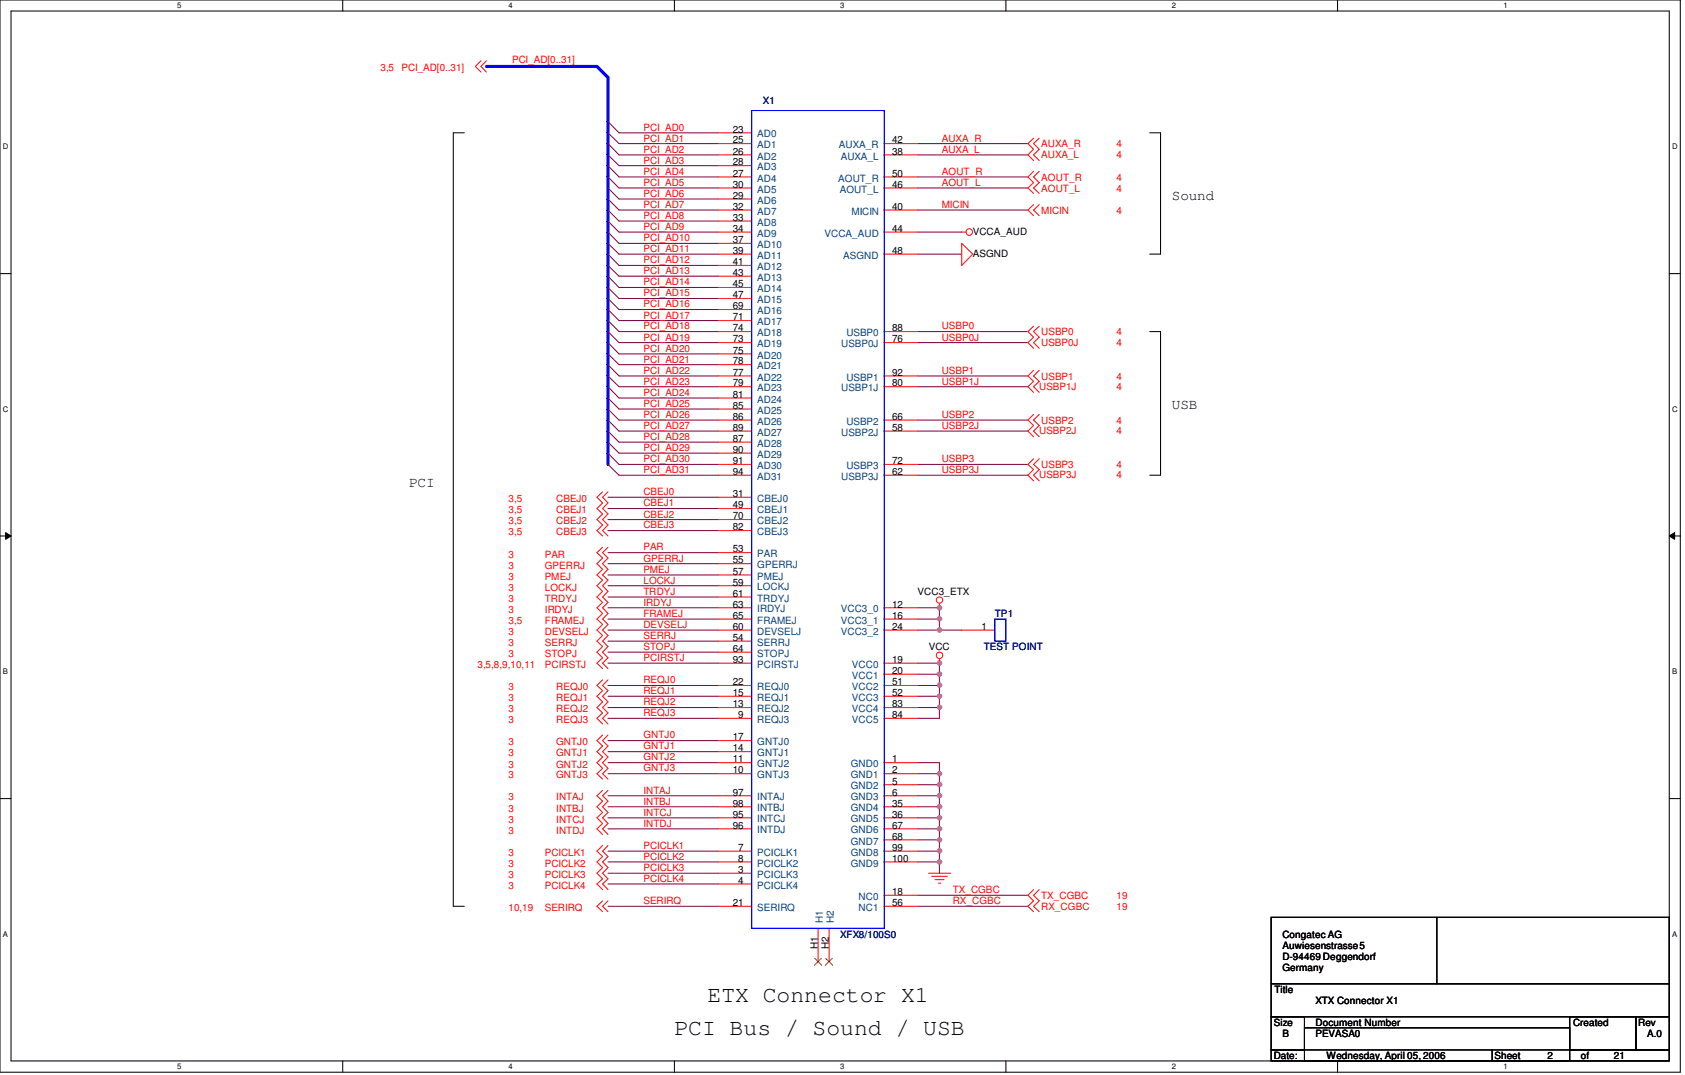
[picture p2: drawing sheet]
<svg xmlns="http://www.w3.org/2000/svg" width="278mm" height="177mm" viewBox="0 0 278 177" stroke-linecap="round" stroke-linejoin="round" font-family="sans-serif">
<g fill="none" stroke="#000" stroke-width=".17">
<path d="M0 0h277.3v177h-277.3zM56.6 0v1.8M111.3 0v1.8M166 0v1.8M220.7 0v1.8M1.8 1.8h273.7v173.3h-273.7zM0 45.2h1.8M275.5 45.2h1.8M0 88.5h1.8M.9 87.9l.9 .6-.9 .5zM275.5 88.5l.8-.6v1.1zM275.5 88.5h1.8"/>
<path d="M0 131.8h1.8M275.5 131.8h1.8M56.6 175.1v1.9M111.3 175.1v1.9M166 175.1v1.9M220.7 175.1v1.9"/>
</g>
<path d="M.9 87.9l.9 .6-.9 .5zM275.5 88.5l.8-.6v1.1z" fill="#000"/>
<g fill="none" stroke="#800040" stroke-width=".17">
<path d="M102.1 21.9h16.5M102.1 23.7h16.5M102.1 27.3h16.5M102.1 29.2h16.5M102.1 31h16.5M102.1 32.8h16.5M102.1 34.7h16.5M102.1 36.5h16.5M102.1 38.3h16.5M102.1 25.6h16.5M102.1 40.2h16.5M102.1 42h16.5"/>
<path d="M102.1 43.8h16.5M102.1 45.6h16.5M102.1 47.5h16.5M102.1 49.3h16.5M102.1 51.1h16.5M102.1 52.9h16.5M102.1 54.7h16.5M102.1 56.6h16.5M102.1 58.4h16.5M102.1 60.2h16.5M102.1 62.1h16.5M102.1 63.8h16.5"/>
<path d="M102.1 65.7h16.5M102.1 67.5h16.5M102.1 69.3h16.5M102.1 71.2h16.5M102.1 73h16.5M102.1 74.8h16.5M102.1 76.7h16.5M102.1 78.4h16.5M151.4 125.9h3.6v1.8"/>
</g>
<circle cx="155" cy="127.7" r=".36" fill="#f0f"/>
<circle cx="155" cy="127.7" r=".36" fill="none" stroke="#f0f" stroke-width=".17"/>
<path d="M151.4 127.7h3.6v1.8" fill="none" stroke="#800040" stroke-width=".17"/>
<circle cx="155" cy="129.5" r=".36" fill="#f0f"/>
<circle cx="155" cy="129.5" r=".36" fill="none" stroke="#f0f" stroke-width=".17"/>
<path d="M151.4 129.5h3.6M151.4 131.4h3.6M151.4 133.2h3.6M151.4 135h3.6M151.4 136.8h3.6" fill="none" stroke="#800040" stroke-width=".17"/>
<circle cx="155" cy="136.8" r=".36" fill="#f0f"/>
<circle cx="155" cy="136.8" r=".36" fill="none" stroke="#f0f" stroke-width=".17"/>
<path d="M151.4 138.6h3.6M155 129.5v1.9M151.4 140.5h3.6M151.4 142.3h3.6" fill="none" stroke="#800040" stroke-width=".17"/>
<circle cx="155" cy="131.3" r=".36" fill="#f0f"/>
<circle cx="155" cy="131.3" r=".36" fill="none" stroke="#f0f" stroke-width=".17"/>
<path d="M155 131.4v1.8" fill="none" stroke="#800040" stroke-width=".17"/>
<circle cx="155" cy="133.1" r=".36" fill="#f0f"/>
<circle cx="155" cy="133.1" r=".36" fill="none" stroke="#f0f" stroke-width=".17"/>
<path d="M155 133.2v1.8" fill="none" stroke="#800040" stroke-width=".17"/>
<circle cx="155" cy="135" r=".35" fill="#f0f"/>
<circle cx="155" cy="135" r=".35" fill="none" stroke="#f0f" stroke-width=".17"/>
<path d="M155 135v3.6" fill="none" stroke="#800040" stroke-width=".17"/>
<circle cx="155" cy="138.6" r=".35" fill="#f0f"/>
<circle cx="155" cy="138.6" r=".35" fill="none" stroke="#f0f" stroke-width=".17"/>
<path d="M155 138.6v1.9" fill="none" stroke="#800040" stroke-width=".17"/>
<circle cx="155" cy="140.4" r=".36" fill="#f0f"/>
<circle cx="155" cy="140.4" r=".36" fill="none" stroke="#f0f" stroke-width=".17"/>
<path d="M155 140.5v1.8" fill="none" stroke="#800040" stroke-width=".17"/>
<circle cx="155" cy="142.3" r=".35" fill="#f0f"/>
<circle cx="155" cy="142.3" r=".35" fill="none" stroke="#f0f" stroke-width=".17"/>
<g fill="none" stroke="#800040" stroke-width=".17">
<path d="M100.3 82.1h18.3M100.3 83.9h18.3M100.3 85.8h18.3M100.3 87.6h18.3M100.3 91.2h18.3M100.3 93h18.3M100.3 94.9h18.3M100.3 96.7h18.3M100.3 98.5h18.3M100.3 100.3h18.3M100.3 102.2h18.3M100.3 104h18.3"/>
<path d="M100.3 105.8h18.3M100.3 107.6h18.3M100.3 109.5h18.3M100.3 113.2h18.3M100.3 114.9h18.3M100.3 116.8h18.3M100.3 118.6h18.3M151.4 100.3h3.6M100.3 122.3h18.3M100.3 124.1h18.3M100.3 125.9h18.3M100.3 127.7h18.3"/>
<path d="M100.3 131.4h18.3M100.3 133.2h18.3M100.3 135h18.3M100.3 136.8h18.3M100.3 149.6h18.3M100.3 140.5h18.3M100.3 142.3h18.3M100.3 144.1h18.3M100.3 145.9h18.3M155 142.3v1.8"/>
</g>
<path d="M80.3 11h18.2l1.8 1.8v63.9" fill="none" stroke="#00f" stroke-width=".51"/>
<circle cx="155" cy="100.3" r=".36" fill="#f0f"/>
<circle cx="155" cy="100.3" r=".36" fill="none" stroke="#f0f" stroke-width=".17"/>
<path d="M151.4 102.2h3.6" fill="none" stroke="#800040" stroke-width=".17"/>
<circle cx="155" cy="102.1" r=".35" fill="#f0f"/>
<circle cx="155" cy="102.1" r=".35" fill="none" stroke="#f0f" stroke-width=".17"/>
<path d="M155 100.3v3.7h-3.6" fill="none" stroke="#800040" stroke-width=".17"/>
<circle cx="155" cy="104" r=".36" fill="#f0f"/>
<circle cx="155" cy="104" r=".36" fill="none" stroke="#f0f" stroke-width=".17"/>
<path d="M151.4 109.5h3.6v1.8h-3.6" fill="none" stroke="#800040" stroke-width=".17"/>
<circle cx="155" cy="109.4" r=".36" fill="#f0f"/>
<circle cx="155" cy="109.4" r=".36" fill="none" stroke="#f0f" stroke-width=".17"/>
<path d="M155 111.3v1.9h-3.6" fill="none" stroke="#800040" stroke-width=".17"/>
<circle cx="155" cy="113.1" r=".36" fill="#f0f"/>
<circle cx="155" cy="113.1" r=".36" fill="none" stroke="#f0f" stroke-width=".17"/>
<circle cx="155" cy="111.3" r=".35" fill="#f0f"/>
<circle cx="155" cy="111.3" r=".35" fill="none" stroke="#f0f" stroke-width=".17"/>
<path d="M151.4 114.9h3.6M155 113.2v3.6h-3.6" fill="none" stroke="#800040" stroke-width=".17"/>
<circle cx="155" cy="114.9" r=".35" fill="#f0f"/>
<circle cx="155" cy="114.9" r=".35" fill="none" stroke="#f0f" stroke-width=".17"/>
<path d="M155 116.8v1.8h-3.6" fill="none" stroke="#800040" stroke-width=".17"/>
<circle cx="155" cy="116.7" r=".35" fill="#f0f"/>
<circle cx="155" cy="116.7" r=".35" fill="none" stroke="#f0f" stroke-width=".17"/>
<g fill="none" stroke="#800040" stroke-width=".17">
<path d="M100.3 20.1l1.8 1.8M100.3 21.9l1.8 1.8M100.3 23.7l1.8 1.9M100.3 25.6l1.8 1.7M100.3 27.3l1.8 1.9M100.3 29.2l1.8 1.8M100.3 31l1.8 1.8M100.3 32.8l1.8 1.9M100.3 34.7l1.8 1.8M100.3 36.5l1.8 1.8M100.3 38.3l1.8 1.9M151.4 25.6h18.2"/>
<path d="M151.4 29.2h18.2M151.4 31h18.2M151.4 34.7h18.2M151.4 38.3h7.3M151.4 23.7h18.2M100.3 40.2l1.8 1.8M100.3 42l1.8 1.8M100.3 43.8l1.8 1.8M100.3 45.6l1.8 1.9M100.3 47.5l1.8 1.8M100.3 49.3l1.8 1.8M100.3 51.1l1.8 1.8"/>
<path d="M100.3 52.9l1.8 1.8M100.3 54.7l1.8 1.9M100.3 56.6l1.8 1.8M100.3 58.4l1.8 1.8M151.4 42h7.3M151.4 54.7h18.2M151.4 56.6h18.2M100.3 60.2l1.8 1.9M100.3 62.1l1.8 1.7M100.3 63.8l1.8 1.9M100.3 65.7l1.8 1.8M100.3 67.5l1.8 1.8"/>
<path d="M100.3 69.3l1.8 1.9M100.3 71.2l1.8 1.8M100.3 73l1.8 1.8M100.3 74.8l1.8 1.9M100.3 76.7l1.8 1.7M151.4 62.1h18.2M151.4 63.8h18.2M151.4 69.3h18.2M151.4 71.2h18.2M151.4 76.7h18.2M151.4 78.4h18.2M155 104h3.7"/>
<path d="M151.4 147.8h18.2M151.4 149.6h18.2"/>
</g>
<g fill="none" stroke="#f00" stroke-width=".17">
<path d="M79.4 10l-1 1 1 .9M80.3 10l-.9 1 .9 .9M118.6 38.3h5.4M118.6 25.6h5.4M118.6 27.3h5.4M118.6 31h5.4M118.6 34.7h5.4M118.6 23.7h5.4M118.6 29.2h5.4M118.6 21.9h5.4M118.6 32.8h5.4M118.6 36.5h5.4"/>
<path d="M145.9 38.3h5.5M145.9 25.6h5.5M145.9 31h5.5M145.9 34.7h5.5M145.9 23.7h5.5M145.9 29.2h5.5M158.7 38.3h.7M170.6 22.8l-1 .9 1 .9-1 1 1 .9M170.6 28.3l-1 .9 1 .9-1 .9 1 .9M170.6 33.8l-1 .9 1 .9M171.5 28.3l-.9 .9 .9 .9-.9 .9 .9 .9M171.5 22.8l-.9 .9 .9 .9-.9 1 .9 .9"/>
<path d="M171.5 33.8l-.9 .9 .9 .9M118.6 42h5.4M118.6 54.7h5.4M118.6 56.6h5.4M118.6 40.2h5.4M118.6 43.8h5.4M118.6 45.6h5.4M118.6 47.5h5.4M118.6 49.3h5.4M118.6 51.1h5.4M118.6 52.9h5.4M118.6 58.4h5.4"/>
<path d="M145.9 42h5.5M145.9 54.7h5.5M145.9 56.6h5.5M158.7 40.2l1.8 1.8-1.8 1.8zM170.6 53.8l-1 .9 1 1-1 .9 1 .9M171.5 53.8l-.9 .9 .9 1-.9 .9 .9 .9M118.6 71.2h5.4M118.6 78.4h5.4M118.6 69.3h5.4M118.6 76.7h5.4M118.6 60.2h5.4M118.6 63.8h5.4"/>
<path d="M118.6 74.8h5.4M118.6 62.1h5.4M118.6 65.7h5.4M118.6 67.5h5.4M118.6 73h5.4M145.9 71.2h5.5M145.9 78.4h5.5M145.9 69.3h5.5M145.9 76.7h5.5M145.9 63.8h5.5M145.9 62.1h5.5M170.6 61.1l-1 1 1 .8-1 .9 1 1"/>
<path d="M170.6 68.4l-1 .9 1 .9-1 1 1 .9M170.6 75.7l-1 1 1 .8-1 .9 1 1M171.5 75.7l-.9 1 .9 .8-.9 .9 .9 1M171.5 68.4l-.9 .9 .9 .9-.9 1 .9 .9M171.5 61.1l-.9 1 .9 .8-.9 .9 .9 1M99.4 81.2l-.9 .9 .9 .9-.9 .9 .9 .9-.9 1 .9 .9-.9 .9 .9 .9M99.4 90.3l-.9 .9 .9 .9-.9 .9 .9 1-.9 .9 .9 .9-.9 .9 .9 .9-.9 .9 .9 .9-.9 .9 .9 1-.9 .9 .9 .9-.9 .9 .9 .9-.9 .9 .9 .9-.9 .9 .9 1-.9 .9 .9 .9M100.3 81.2l-.9 .9 .9 .9-.9 .9 .9 .9-.9 1 .9 .9-.9 .9 .9 .9M100.3 90.3l-.9 .9 .9 .9-.9 .9 .9 1-.9 .9 .9 .9-.9 .9 .9 .9-.9 .9 .9 .9-.9 .9 .9 1-.9 .9 .9 .9-.9 .9 .9 .9-.9 .9 .9 .9-.9 .9 .9 1-.9 .9 .9 .9M118.6 85.8h5.4M118.6 87.6h5.4M118.6 82.1h5.4"/>
<path d="M118.6 83.9h5.4M118.6 91.2h5.4M118.6 93h5.4M118.6 94.9h5.4M118.6 96.7h5.4M118.6 98.5h5.4M155 99.6v.7M99.4 112.2l-.9 1 .9 .8-.9 .9 .9 1-.9 .9 .9 .9-.9 .9 .9 .9M100.3 112.2l-.9 1 .9 .8-.9 .9 .9 1-.9 .9 .9 .9-.9 .9 .9 .9M118.6 104h5.4M118.6 118.6h5.4M118.6 100.3h5.4"/>
<path d="M118.6 102.2h5.4M118.6 113.2h5.4M118.6 114.9h5.4M118.6 105.8h5.4M118.6 107.6h5.4M118.6 109.5h5.4M118.6 116.8h5.4M145.9 104h5.5M145.9 118.6h5.5M145.9 100.3h5.5M145.9 102.2h5.5M145.9 111.3h5.5"/>
<path d="M145.9 113.2h5.5M145.9 114.9h5.5M145.9 109.5h5.5M145.9 116.8h5.5M155 108.7v.8M158.7 104h5.5M99.4 121.3l-.9 1 .9 .8-.9 1 .9 .9-.9 .9 .9 .9-.9 .9 .9 .9M99.4 130.5l-.9 .9 .9 .8-.9 1 .9 .9-.9 .9 .9 .9-.9 .9 .9 .9M99.4 139.6l-.9 .9 .9 .9-.9 .9 .9 .9-.9 .9 .9 1-.9 .8 .9 .9M100.3 121.3l-.9 1 .9 .8-.9 1 .9 .9-.9 .9 .9 .9-.9 .9 .9 .9M100.3 130.5l-.9 .9 .9 .8-.9 1 .9 .9-.9 .9 .9 .9-.9 .9 .9 .9M100.3 139.6l-.9 .9 .9 .9-.9 .9 .9 .9-.9 .9 .9 1-.9 .8 .9 .9"/>
<path d="M118.6 125.9h5.4M118.6 127.7h5.4M118.6 131.4h5.4M118.6 124.1h5.4M118.6 136.8h5.4M118.6 133.2h5.4M118.6 122.3h5.4M118.6 135h5.4M145.9 125.9h5.5M145.9 127.7h5.5M145.9 129.5h5.5M145.9 131.4h5.5"/>
<path d="M145.9 136.8h5.5M145.9 133.2h5.5M145.9 135h5.5M145.9 138.6h5.5M99.4 148.7l-.9 .9 .9 .9M100.3 148.7l-.9 .9 .9 .9M118.6 144.1h5.4M118.6 145.9h5.4M118.6 140.5h5.4M118.6 142.3h5.4M118.6 149.6h5.4M135 153.2v5.5"/>
<path d="M136.8 153.2v5.5M145.9 140.5h5.5M145.9 142.3h5.5M145.9 147.8h5.5M145.9 149.6h5.5M153.2 144.1h3.7M153.7 144.6h2.6M154.3 145.2h1.5M154.9 145.8h.3M170.6 146.8l-1 1 1 .9-1 .9 1 .9M171.5 146.8l-.9 1 .9 .9-.9 .9 .9 .9"/>
<circle cx="159.9" cy="38.3" r=".54"/>
<circle cx="155" cy="99" r=".53"/>
<circle cx="155" cy="108.2" r=".54"/>
</g>
<path d="M76.6 21.9h-1.8v127.7h1.8M189.7 21.9h1.8v20.1h-1.8M189.7 54.7h1.8v23.7h-1.8M209.8 151.4h65.7v11h-65.7zM237.1 151.4v11M209.8 162.4h65.7v5.4h-65.7zM209.8 167.8h5.5v5.5h-5.5zM209.8 173.3h36.4v1.8h-36.4zM215.3 169.7h43.7v5.4h-43.7zM246.2 173.3h29.3v1.8h-29.3zM259 167.8h10.9v5.5h-10.9zM269.9 167.8h5.6v5.5h-5.6z" fill="none" stroke="#000" stroke-width=".17"/>
<path d="M124 18.2h21.9v135h-21.9zM164.2 102.2h1.8v3.6h-1.8z" fill="none" stroke="#00f" stroke-width=".17"/>
<path d="M134.4 158.2l1.2 1.1M135.5 158.2l-1.1 1.1M136.2 158.2l1.2 1.1M137.4 158.2l-1.2 1.1" fill="none" stroke="#804000" stroke-width=".17"/>
<circle cx="155" cy="127.7" r=".36" fill="#f0f"/>
<circle cx="155" cy="127.7" r=".36" fill="none" stroke="#f0f" stroke-width=".17"/>
<circle cx="155" cy="129.5" r=".36" fill="#f0f"/>
<circle cx="155" cy="129.5" r=".36" fill="none" stroke="#f0f" stroke-width=".17"/>
<circle cx="155" cy="136.8" r=".36" fill="#f0f"/>
<circle cx="155" cy="136.8" r=".36" fill="none" stroke="#f0f" stroke-width=".17"/>
<circle cx="155" cy="131.3" r=".36" fill="#f0f"/>
<circle cx="155" cy="131.3" r=".36" fill="none" stroke="#f0f" stroke-width=".17"/>
<circle cx="155" cy="133.1" r=".36" fill="#f0f"/>
<circle cx="155" cy="133.1" r=".36" fill="none" stroke="#f0f" stroke-width=".17"/>
<circle cx="155" cy="135" r=".35" fill="#f0f"/>
<circle cx="155" cy="135" r=".35" fill="none" stroke="#f0f" stroke-width=".17"/>
<circle cx="155" cy="138.6" r=".35" fill="#f0f"/>
<circle cx="155" cy="138.6" r=".35" fill="none" stroke="#f0f" stroke-width=".17"/>
<circle cx="155" cy="140.4" r=".36" fill="#f0f"/>
<circle cx="155" cy="140.4" r=".36" fill="none" stroke="#f0f" stroke-width=".17"/>
<circle cx="155" cy="142.3" r=".35" fill="#f0f"/>
<circle cx="155" cy="142.3" r=".35" fill="none" stroke="#f0f" stroke-width=".17"/>
<circle cx="155" cy="100.3" r=".36" fill="#f0f"/>
<circle cx="155" cy="100.3" r=".36" fill="none" stroke="#f0f" stroke-width=".17"/>
<circle cx="155" cy="102.1" r=".35" fill="#f0f"/>
<circle cx="155" cy="102.1" r=".35" fill="none" stroke="#f0f" stroke-width=".17"/>
<circle cx="155" cy="104" r=".36" fill="#f0f"/>
<circle cx="155" cy="104" r=".36" fill="none" stroke="#f0f" stroke-width=".17"/>
<circle cx="155" cy="109.4" r=".36" fill="#f0f"/>
<circle cx="155" cy="109.4" r=".36" fill="none" stroke="#f0f" stroke-width=".17"/>
<circle cx="155" cy="113.1" r=".36" fill="#f0f"/>
<circle cx="155" cy="113.1" r=".36" fill="none" stroke="#f0f" stroke-width=".17"/>
<circle cx="155" cy="111.3" r=".35" fill="#f0f"/>
<circle cx="155" cy="111.3" r=".35" fill="none" stroke="#f0f" stroke-width=".17"/>
<circle cx="155" cy="114.9" r=".35" fill="#f0f"/>
<circle cx="155" cy="114.9" r=".35" fill="none" stroke="#f0f" stroke-width=".17"/>
<circle cx="155" cy="116.7" r=".35" fill="#f0f"/>
<circle cx="155" cy="116.7" r=".35" fill="none" stroke="#f0f" stroke-width=".17"/>
<g font-size="3.8">
<text x="116.8" y="165.4">ETX Connector X1</text>
<text x="111.3" y="170.9">PCI Bus / Sound / USB</text>
</g>
<g font-size="2.4">
<text x="193.4" y="32.9">Sound</text>
<text x="193.4" y="67.6">USB</text>
<text x="67.5" y="80.3">PCI</text>
</g>
<g font-size="1.7" fill="#f00">
<text x="62.8" y="11.8">3,5</text>
<text x="66.3" y="11.8">PCI_AD[0..31]</text>
<text x="84.5" y="10.4">PCI_AD[0..31]</text>
<text x="106.2" y="21.5">PCI_AD0</text>
<text x="106.2" y="23.4">PCI_AD1</text>
<text x="155.4" y="23.4">AUXA_R</text>
<text x="106.2" y="27">PCI_AD3</text>
<text x="106.2" y="28.8">PCI_AD4</text>
<text x="106.2" y="25.2">PCI_AD2</text>
<text x="155.4" y="25.2">AUXA_L</text>
<text x="155.4" y="28.8">AOUT_R</text>
<text x="171.8" y="24.3">AUXA_R</text>
<text x="171.8" y="26.2">AUXA_L</text>
<text x="171.8" y="29.8">AOUT_R</text>
<text x="184.2" y="24.3">4</text>
<text x="184.2" y="26.2">4</text>
<text x="184.2" y="29.8">4</text>
<text x="106.2" y="30.7">PCI_AD5</text>
<text x="106.2" y="32.5">PCI_AD6</text>
<text x="106.2" y="34.3">PCI_AD7</text>
<text x="155.4" y="30.7">AOUT_L</text>
<text x="155.4" y="34.3">MICIN</text>
<text x="171.8" y="31.7">AOUT_L</text>
<text x="171.8" y="35.3">MICIN</text>
<text x="184.2" y="31.7">4</text>
<text x="184.2" y="35.3">4</text>
<text x="106.2" y="36.1">PCI_AD8</text>
<text x="106.2" y="38">PCI_AD9</text>
<text x="106.2" y="39.8">PCI_AD10</text>
<text x="106.2" y="41.6">PCI_AD11</text>
<text x="106.2" y="43.4">PCI_AD12</text>
<text x="106.2" y="45.3">PCI_AD13</text>
<text x="106.2" y="47.1">PCI_AD14</text>
<text x="106.2" y="48.9">PCI_AD15</text>
<text x="106.2" y="50.7">PCI_AD16</text>
<text x="106.2" y="52.6">PCI_AD17</text>
<text x="106.2" y="54.4">PCI_AD18</text>
<text x="106.2" y="56.2">PCI_AD19</text>
<text x="106.2" y="58">PCI_AD20</text>
<text x="106.2" y="59.9">PCI_AD21</text>
<text x="155.4" y="54.4">USBP0</text>
<text x="155.4" y="56.2">USBP0J</text>
<text x="171.8" y="55.4">USBP0</text>
<text x="171.8" y="57.2">USBP0J</text>
<text x="184.2" y="57.2">4</text>
<text x="184.2" y="55.4">4</text>
<text x="106.2" y="61.7">PCI_AD22</text>
<text x="106.2" y="63.5">PCI_AD23</text>
<text x="106.2" y="65.3">PCI_AD24</text>
<text x="155.4" y="61.7">USBP1</text>
<text x="155.4" y="63.5">USBP1J</text>
<text x="171.5" y="64.3">USBP1J</text>
<text x="171.8" y="62.7">USBP1</text>
<text x="184.2" y="64.3">4</text>
<text x="184.2" y="62.7">4</text>
<text x="106.2" y="67.2">PCI_AD25</text>
<text x="106.2" y="69">PCI_AD26</text>
<text x="106.2" y="70.8">PCI_AD27</text>
<text x="155.4" y="69">USBP2</text>
<text x="155.4" y="70.8">USBP2J</text>
<text x="171.5" y="71.6">USBP2J</text>
<text x="171.8" y="69.9">USBP2</text>
<text x="184.2" y="71.6">4</text>
<text x="184.2" y="69.9">4</text>
<text x="106.2" y="72.6">PCI_AD28</text>
<text x="106.2" y="74.5">PCI_AD29</text>
<text x="106.2" y="76.3">PCI_AD30</text>
<text x="155.4" y="76.3">USBP3</text>
<text x="171.8" y="77.3">USBP3</text>
<text x="184.2" y="77.3">4</text>
<text x="83.9" y="82.9">3,5</text>
<text x="91.8" y="82.9">CBEJ0</text>
<text x="106.2" y="78.1">PCI_AD31</text>
<text x="106.2" y="81.7">CBEJ0</text>
<text x="106.2" y="83.6">CBEJ1</text>
<text x="155.4" y="78.1">USBP3J</text>
<text x="171.5" y="78.9">USBP3J</text>
<text x="184.2" y="78.9">4</text>
<text x="83.9" y="84.8">3,5</text>
<text x="83.9" y="86.5">3,5</text>
<text x="83.9" y="88.4">3,5</text>
<text x="91.8" y="84.8">CBEJ1</text>
<text x="91.8" y="86.5">CBEJ2</text>
<text x="91.8" y="88.4">CBEJ3</text>
<text x="106.2" y="85.4">CBEJ2</text>
<text x="106.2" y="87.2">CBEJ3</text>
<text x="83.9" y="92">3</text>
<text x="83.9" y="93.9">3</text>
<text x="83.9" y="95.7">3</text>
<text x="89.9" y="92">PAR</text>
<text x="89.9" y="93.9">GPERRJ</text>
<text x="89.9" y="95.7">PMEJ</text>
<text x="106.2" y="90.8">PAR</text>
<text x="106.2" y="92.7">GPERRJ</text>
<text x="106.2" y="94.5">PMEJ</text>
<text x="83.9" y="97.5">3</text>
<text x="83.9" y="99.3">3</text>
<text x="83.9" y="101.1">3</text>
<text x="89.9" y="97.5">LOCKJ</text>
<text x="89.9" y="99.3">TRDYJ</text>
<text x="89.9" y="101.1">IRDYJ</text>
<text x="106.2" y="96.4">LOCKJ</text>
<text x="106.2" y="98.2">TRDYJ</text>
<text x="106.2" y="100">IRDYJ</text>
<text x="106.2" y="101.8">FRAMEJ</text>
<text x="83.9" y="103">3,5</text>
<text x="83.9" y="104.8">3</text>
<text x="83.9" y="106.6">3</text>
<text x="89.9" y="103">FRAMEJ</text>
<text x="89.9" y="104.8">DEVSELJ</text>
<text x="89.9" y="106.6">SERRJ</text>
<text x="106.2" y="103.7">DEVSELJ</text>
<text x="106.2" y="105.5">SERRJ</text>
<text x="106.2" y="107.3">STOPJ</text>
<text x="78.8" y="110.2">3,5,8,9,10,11</text>
<text x="83.9" y="113.9">3</text>
<text x="83.9" y="108.5">3</text>
<text x="89.9" y="108.5">STOPJ</text>
<text x="89.9" y="110.2">PCIRSTJ</text>
<text x="91.8" y="113.9">REQJ0</text>
<text x="106.2" y="109.1">PCIRSTJ</text>
<text x="106.2" y="112.8">REQJ0</text>
<text x="83.9" y="115.7">3</text>
<text x="83.9" y="117.6">3</text>
<text x="83.9" y="119.4">3</text>
<text x="91.8" y="115.7">REQJ1</text>
<text x="91.8" y="117.6">REQJ2</text>
<text x="91.8" y="119.4">REQJ3</text>
<text x="106.2" y="114.6">REQJ1</text>
<text x="106.2" y="116.4">REQJ2</text>
<text x="106.2" y="118.2">REQJ3</text>
<text x="83.9" y="123">3</text>
<text x="83.9" y="124.8">3</text>
<text x="91.8" y="123">GNTJ0</text>
<text x="91.8" y="124.8">GNTJ1</text>
<text x="106.2" y="121.9">GNTJ0</text>
<text x="106.2" y="123.7">GNTJ1</text>
<text x="106.2" y="125.5">GNTJ2</text>
<text x="83.9" y="126.7">3</text>
<text x="83.9" y="128.5">3</text>
<text x="91.8" y="126.7">GNTJ2</text>
<text x="91.8" y="128.5">GNTJ3</text>
<text x="106.2" y="127.3">GNTJ3</text>
<text x="106.2" y="131">INTAJ</text>
<text x="83.9" y="132.1">3</text>
<text x="83.9" y="134">3</text>
<text x="83.9" y="135.8">3</text>
<text x="83.9" y="137.6">3</text>
<text x="91.8" y="132.1">INTAJ</text>
<text x="91.8" y="134">INTBJ</text>
<text x="91.8" y="135.8">INTCJ</text>
<text x="91.8" y="137.6">INTDJ</text>
<text x="106.2" y="132.8">INTBJ</text>
<text x="106.2" y="134.7">INTCJ</text>
<text x="106.2" y="136.4">INTDJ</text>
<text x="83.9" y="141.3">3</text>
<text x="83.9" y="143.1">3</text>
<text x="89.9" y="141.3">PCICLK1</text>
<text x="89.9" y="143.1">PCICLK2</text>
<text x="106.2" y="140.1">PCICLK1</text>
<text x="106.2" y="141.9">PCICLK2</text>
<text x="106.2" y="143.8">PCICLK3</text>
<text x="83.9" y="144.9">3</text>
<text x="83.9" y="146.7">3</text>
<text x="89.9" y="144.9">PCICLK3</text>
<text x="89.9" y="146.7">PCICLK4</text>
<text x="106.2" y="149.3">SERIRQ</text>
<text x="106.2" y="145.6">PCICLK4</text>
<text x="157.2" y="147.4">TX_CGBC</text>
<text x="157.2" y="149.3">RX_CGBC</text>
<text x="171.8" y="148.4">TX_CGBC</text>
<text x="184.2" y="148.4">19</text>
<text x="83.9" y="150.4">10,19</text>
<text x="89.9" y="150.4">SERIRQ</text>
<text x="171.8" y="150.2">RX_CGBC</text>
<text x="184.2" y="150.2">19</text>
</g>
<g font-size="1.7" fill="#000080">
<text x="125.9" y="17.2">X1</text>
<text x="164.2" y="101.9">TP1</text>
<text x="162.3" y="107.3">TEST POINT</text>
<text x="138.6" y="154.8">XFX8/100S0</text>
</g>
<g font-size="1.7">
<text x="120.9" y="21.9">23</text>
<text x="120.9" y="23.7">25</text>
<text x="147.2" y="23.7">42</text>
<text x="120.9" y="25.5">26</text>
<text x="120.9" y="27.3">28</text>
<text x="120.9" y="29.2">27</text>
<text x="147.2" y="25.5">38</text>
<text x="147.2" y="29.2">50</text>
<text x="120.9" y="31">30</text>
<text x="120.9" y="34.6">32</text>
<text x="120.9" y="32.8">29</text>
<text x="147.2" y="34.6">40</text>
<text x="147.2" y="31">46</text>
<text x="120.9" y="38.3">34</text>
<text x="120.9" y="36.4">33</text>
<text x="120.9" y="40.1">37</text>
<text x="120.9" y="41.9">39</text>
<text x="147.2" y="38.3">44</text>
<text x="147.2" y="41.9">48</text>
<text x="160.5" y="38.8">VCCA_AUD</text>
<text x="120.9" y="43.8">41</text>
<text x="120.9" y="45.6">43</text>
<text x="120.9" y="47.4">45</text>
<text x="160.5" y="42.4">ASGND</text>
<text x="120.9" y="49.2">47</text>
<text x="120.9" y="51.1">69</text>
<text x="120.9" y="52.9">71</text>
<text x="120.9" y="54.7">74</text>
<text x="120.9" y="56.5">73</text>
<text x="120.9" y="58.4">75</text>
<text x="147.2" y="56.5">76</text>
<text x="147.2" y="54.7">88</text>
<text x="120.9" y="60.2">78</text>
<text x="120.9" y="62">77</text>
<text x="120.9" y="63.8">79</text>
<text x="120.9" y="65.7">81</text>
<text x="147.2" y="63.8">80</text>
<text x="147.2" y="62">92</text>
<text x="120.9" y="69.3">86</text>
<text x="120.9" y="67.5">85</text>
<text x="120.9" y="71.1">89</text>
<text x="147.2" y="71.1">58</text>
<text x="147.2" y="69.3">66</text>
<text x="120.9" y="74.8">90</text>
<text x="120.9" y="72.9">87</text>
<text x="120.9" y="76.6">91</text>
<text x="147.2" y="76.6">72</text>
<text x="120.9" y="78.4">94</text>
<text x="120.9" y="82">31</text>
<text x="120.9" y="83.9">49</text>
<text x="147.2" y="78.4">62</text>
<text x="120.9" y="85.7">70</text>
<text x="120.9" y="87.5">82</text>
<text x="120.9" y="91.2">53</text>
<text x="120.9" y="93">55</text>
<text x="120.9" y="94.9">57</text>
<text x="120.9" y="96.6">59</text>
<text x="120.9" y="98.5">61</text>
<text x="120.9" y="100.3">63</text>
<text x="147.2" y="100.3">12</text>
<text x="151.4" y="98.2">VCC3_ETX</text>
<text x="120.9" y="105.8">54</text>
<text x="120.9" y="104">60</text>
<text x="120.9" y="107.6">64</text>
<text x="120.9" y="102.2">65</text>
<text x="147.2" y="102.2">16</text>
<text x="147.2" y="104">24</text>
<text x="153.2" y="107.3">VCC</text>
<text x="162" y="104">1</text>
<text x="120.9" y="113.1">22</text>
<text x="120.9" y="109.4">93</text>
<text x="147.2" y="111.3">20</text>
<text x="147.2" y="109.4">19</text>
<text x="147.2" y="113.1">51</text>
<text x="120.9" y="116.8">13</text>
<text x="120.9" y="114.9">15</text>
<text x="121.8" y="118.5">9</text>
<text x="147.2" y="114.9">52</text>
<text x="147.2" y="118.5">84</text>
<text x="147.2" y="116.8">83</text>
<text x="120.9" y="124">14</text>
<text x="120.9" y="125.9">11</text>
<text x="120.9" y="122.2">17</text>
<text x="147.2" y="125.9">1</text>
<text x="120.9" y="127.7">10</text>
<text x="120.9" y="131.3">97</text>
<text x="147.2" y="127.7">2</text>
<text x="147.2" y="129.5">5</text>
<text x="147.2" y="131.3">6</text>
<text x="120.9" y="136.8">96</text>
<text x="120.9" y="133.1">98</text>
<text x="120.9" y="135">95</text>
<text x="147.2" y="133.1">35</text>
<text x="147.2" y="135">36</text>
<text x="147.2" y="136.8">67</text>
<text x="121.8" y="140.5">7</text>
<text x="121.8" y="142.2">8</text>
<text x="147.2" y="138.6">68</text>
<text x="147.2" y="140.5">99</text>
<text x="147.2" y="142.2">100</text>
<text x="120.9" y="149.6">21</text>
<text x="121.8" y="144.1">3</text>
<text x="121.8" y="145.9">4</text>
<text x="147.2" y="147.7">18</text>
<text x="147.2" y="149.6">56</text>
<text x="211.6" y="154.8">Congatec AG</text>
<text x="135" y="156.6" transform="rotate(-90 135 156.6)">H1</text>
<text x="136.8" y="156.6" transform="rotate(-90 136.8 156.6)">H2</text>
<text x="211.6" y="156.6">Auwiesenstrasse 5</text>
<text x="211.6" y="158.4">D-94469 Deggendorf</text>
<text x="211.6" y="160.3">Germany</text>
<text x="210.3" y="163.9">Title</text>
<text x="217.1" y="165.7">XTX Connector X1</text>
<text x="210.2" y="169.4">Size</text>
<text x="211.6" y="171.2">B</text>
<text x="217.1" y="169.4">Document Number</text>
<text x="217.1" y="171.2">PEVASA0</text>
<text x="259.6" y="169.4">Created</text>
<text x="270.3" y="169.4">Rev</text>
<text x="271.8" y="171.2">A.0</text>
<text x="210.2" y="174.8">Date:</text>
<text x="218.9" y="174.8">Wednesday, April 05, 2006</text>
<text x="246.6" y="174.8">Sheet</text>
<text x="255.4" y="174.8">2</text>
<text x="260.9" y="174.8">of</text>
<text x="266.3" y="174.8">21</text>
</g>
<g font-size="1.7" fill="#004080">
<text x="125" y="22.7">AD0</text>
<text x="125" y="26.3">AD2</text>
<text x="125" y="28.1">AD3</text>
<text x="125" y="24.5">AD1</text>
<text x="125" y="30">AD4</text>
<text x="138.3" y="30">AOUT_R</text>
<text x="138.4" y="24.5">AUXA_R</text>
<text x="138.7" y="26.3">AUXA_L</text>
<text x="125" y="31.8">AD5</text>
<text x="125" y="35.4">AD7</text>
<text x="125" y="33.6">AD6</text>
<text x="138.6" y="31.8">AOUT_L</text>
<text x="140.5" y="35.4">MICIN</text>
<text x="125" y="39.1">AD9</text>
<text x="125" y="37.3">AD8</text>
<text x="125" y="40.9">AD10</text>
<text x="136.1" y="39.1">VCCA_AUD</text>
<text x="125" y="42.7">AD11</text>
<text x="125" y="44.6">AD12</text>
<text x="125" y="46.4">AD13</text>
<text x="139.1" y="42.7">ASGND</text>
<text x="125" y="48.2">AD14</text>
<text x="125" y="50">AD15</text>
<text x="125" y="51.9">AD16</text>
<text x="125" y="53.7">AD17</text>
<text x="125" y="55.5">AD18</text>
<text x="125" y="57.3">AD19</text>
<text x="125" y="59.2">AD20</text>
<text x="138.8" y="57.3">USBP0J</text>
<text x="139.7" y="55.5">USBP0</text>
<text x="125" y="61">AD21</text>
<text x="125" y="62.8">AD22</text>
<text x="125" y="64.6">AD23</text>
<text x="138.8" y="64.6">USBP1J</text>
<text x="139.7" y="62.8">USBP1</text>
<text x="125" y="70.1">AD26</text>
<text x="125" y="66.5">AD24</text>
<text x="125" y="68.3">AD25</text>
<text x="125" y="71.9">AD27</text>
<text x="138.8" y="71.9">USBP2J</text>
<text x="139.7" y="70.1">USBP2</text>
<text x="125" y="75.6">AD29</text>
<text x="125" y="73.7">AD28</text>
<text x="125" y="77.4">AD30</text>
<text x="139.7" y="77.4">USBP3</text>
<text x="125" y="79.2">AD31</text>
<text x="125" y="82.8">CBEJ0</text>
<text x="138.8" y="79.2">USBP3J</text>
<text x="125" y="86.5">CBEJ2</text>
<text x="125" y="88.3">CBEJ3</text>
<text x="125" y="84.7">CBEJ1</text>
<text x="125" y="92">PAR</text>
<text x="125" y="93.8">GPERRJ</text>
<text x="125" y="95.7">PMEJ</text>
<text x="125" y="97.5">LOCKJ</text>
<text x="125" y="99.3">TRDYJ</text>
<text x="125" y="101.1">IRDYJ</text>
<text x="138.8" y="101.1">VCC3_0</text>
<text x="125" y="106.6">SERRJ</text>
<text x="125" y="104.8">DEVSELJ</text>
<text x="125" y="103">FRAMEJ</text>
<text x="138.8" y="103">VCC3_1</text>
<text x="138.8" y="104.8">VCC3_2</text>
<text x="125" y="113.9">REQJ0</text>
<text x="125" y="108.4">STOPJ</text>
<text x="125" y="110.2">PCIRSTJ</text>
<text x="140.6" y="112.1">VCC1</text>
<text x="140.6" y="110.2">VCC0</text>
<text x="140.6" y="113.9">VCC2</text>
<text x="125" y="119.3">REQJ3</text>
<text x="125" y="117.5">REQJ2</text>
<text x="125" y="115.7">REQJ1</text>
<text x="140.6" y="115.7">VCC3</text>
<text x="140.6" y="119.3">VCC5</text>
<text x="140.6" y="117.5">VCC4</text>
<text x="125" y="124.8">GNTJ1</text>
<text x="125" y="123">GNTJ0</text>
<text x="125" y="128.4">GNTJ3</text>
<text x="125" y="126.7">GNTJ2</text>
<text x="140.4" y="126.7">GND0</text>
<text x="140.4" y="128.4">GND1</text>
<text x="140.4" y="130.3">GND2</text>
<text x="125" y="137.6">INTDJ</text>
<text x="125" y="133.9">INTBJ</text>
<text x="125" y="135.8">INTCJ</text>
<text x="125" y="132.1">INTAJ</text>
<text x="140.4" y="132.1">GND3</text>
<text x="140.4" y="133.9">GND4</text>
<text x="140.4" y="135.8">GND5</text>
<text x="140.4" y="137.6">GND6</text>
<text x="125" y="141.3">PCICLK1</text>
<text x="125" y="143">PCICLK2</text>
<text x="140.4" y="139.4">GND7</text>
<text x="140.4" y="141.3">GND8</text>
<text x="140.4" y="143">GND9</text>
<text x="125" y="144.9">PCICLK3</text>
<text x="125" y="146.7">PCICLK4</text>
<text x="141.7" y="148.5">NC0</text>
<text x="125" y="150.4">SERIRQ</text>
<text x="135.8" y="152.4" transform="rotate(-90 135.8 152.4)">H1</text>
<text x="137.6" y="152.4" transform="rotate(-90 137.6 152.4)">H2</text>
<text x="141.7" y="150.4">NC1</text>
</g>
<g font-size="1.3">
<text x="29.2" y="1.4">5</text>
<text x="83.9" y="1.4">4</text>
<text x="138.6" y="1.4">3</text>
<text x="193.4" y="1.4">2</text>
<text x="248.1" y="1.4">1</text>
<text x=".5" y="24.6">D</text>
<text x="275.9" y="24.6">D</text>
<text x=".5" y="68">C</text>
<text x="275.9" y="68">C</text>
<text x=".5" y="111.3">B</text>
<text x="275.9" y="111.3">B</text>
<text x=".5" y="154.6">A</text>
<text x="275.9" y="154.6">A</text>
<text x="29.2" y="176.5">5</text>
<text x="83.9" y="176.5">4</text>
<text x="138.6" y="176.5">3</text>
<text x="193.4" y="176.5">2</text>
<text x="248.1" y="176.5">1</text>
</g>
</svg>
